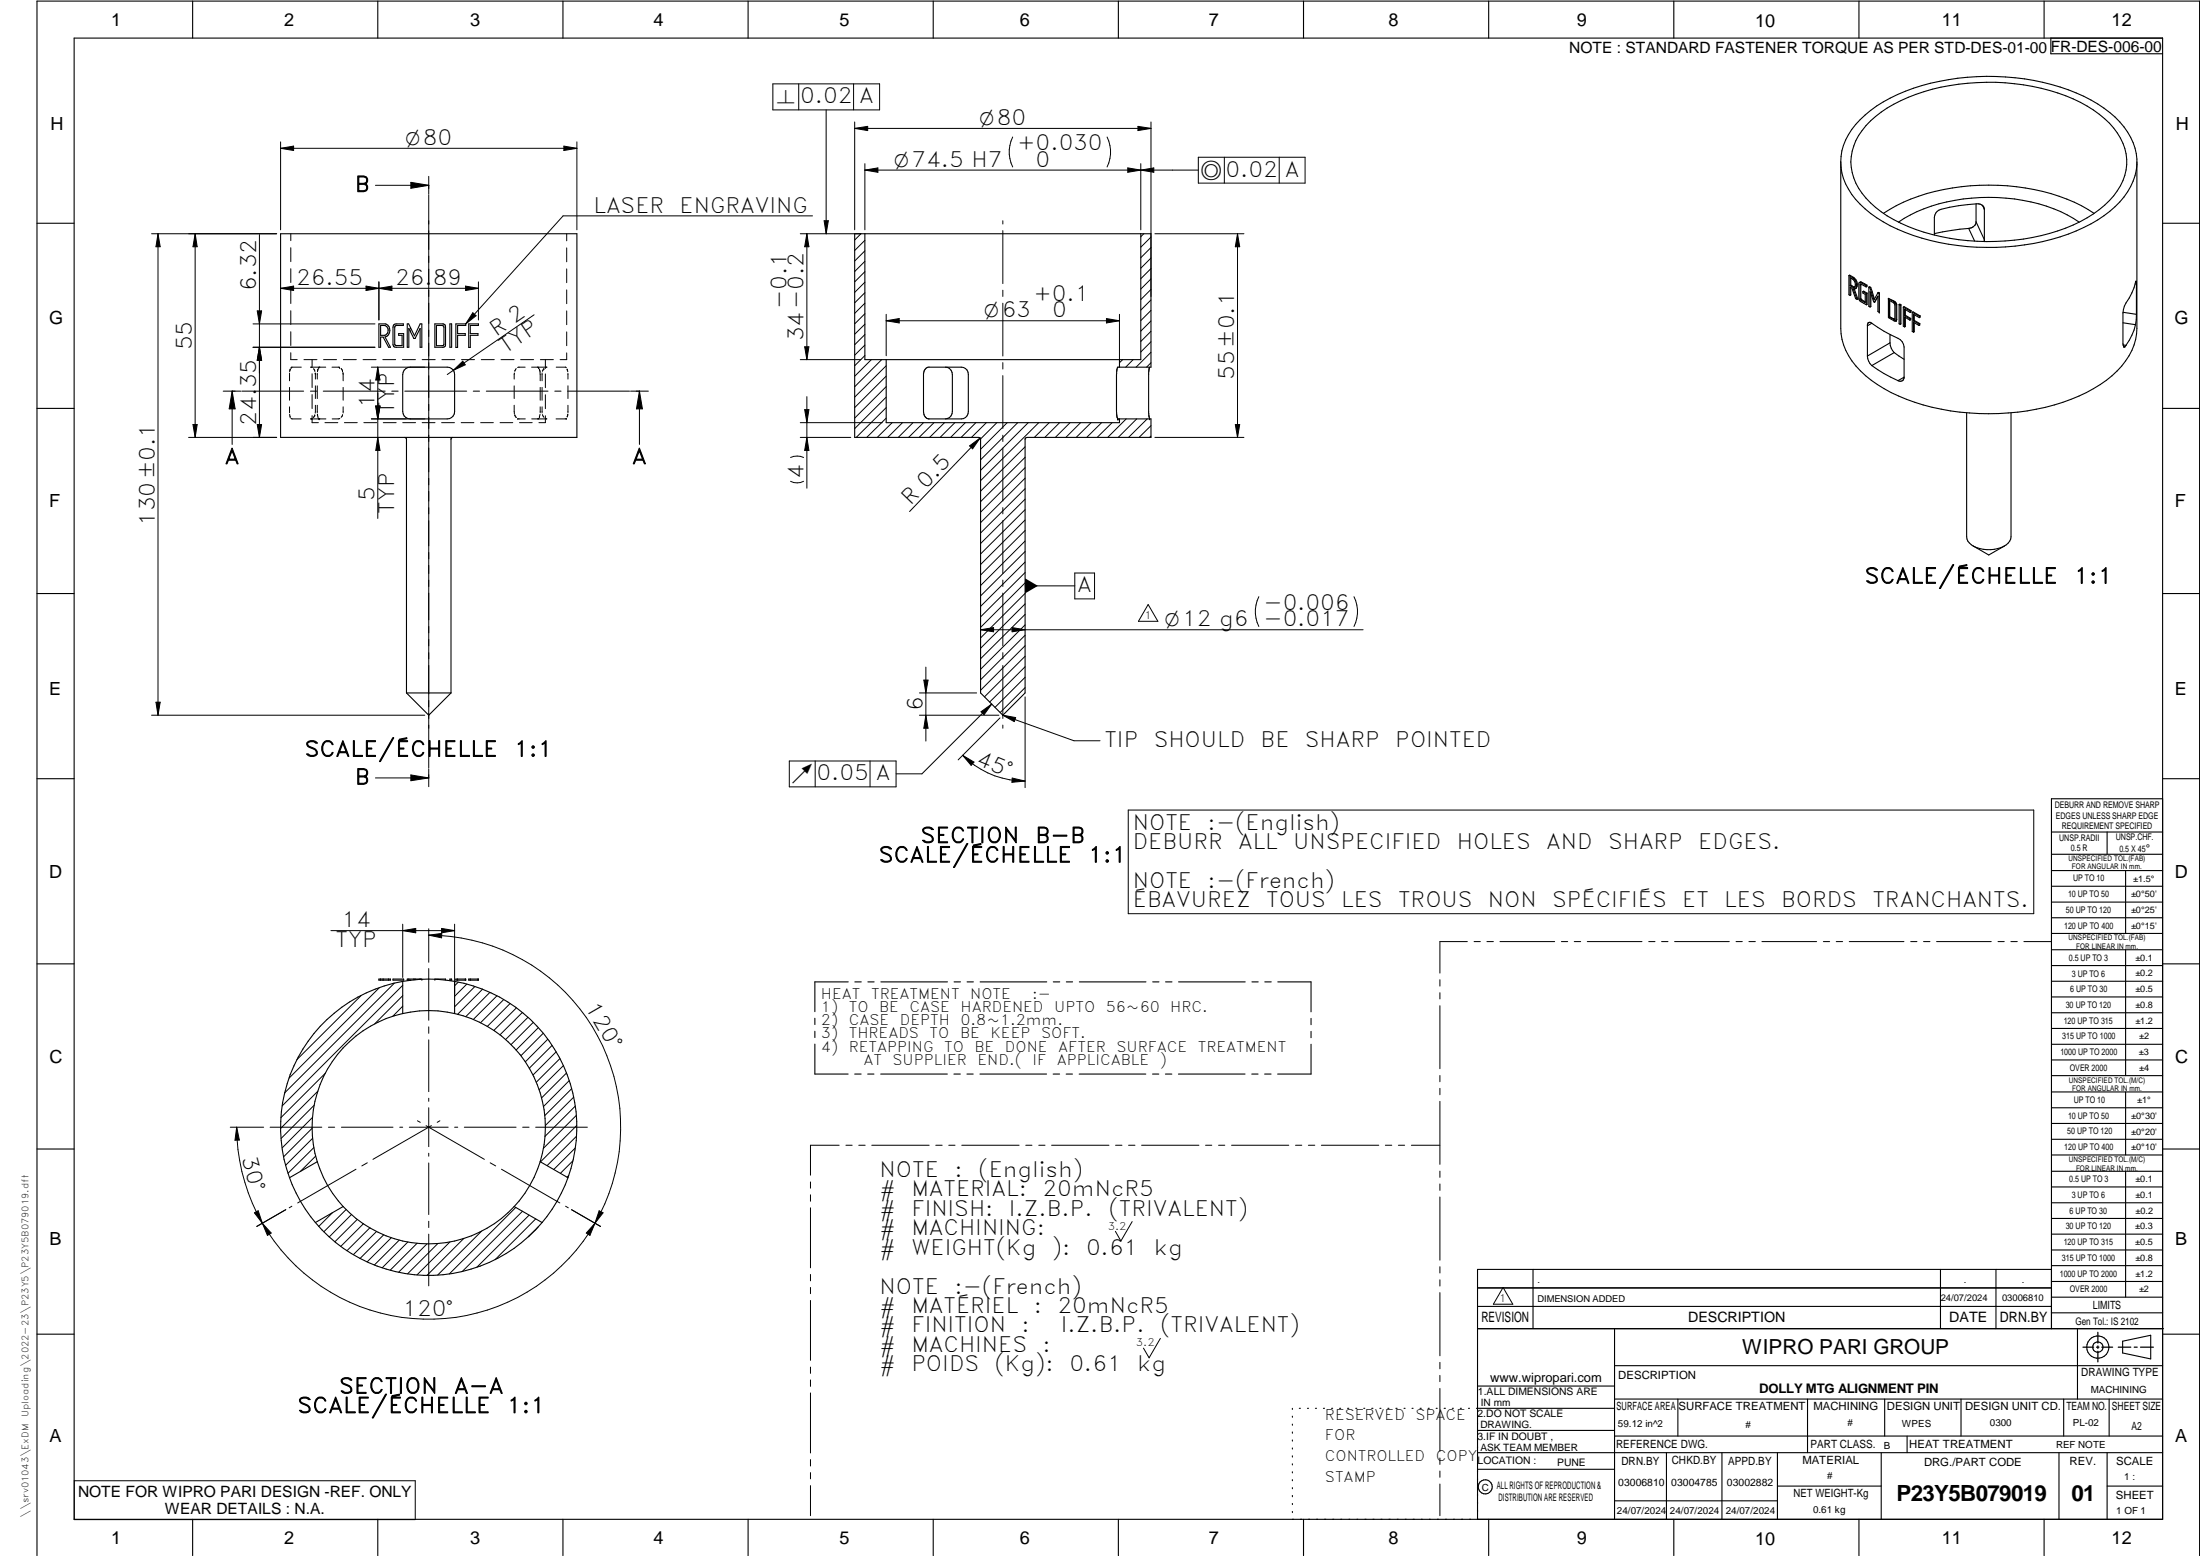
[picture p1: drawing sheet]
<svg xmlns="http://www.w3.org/2000/svg" width="594mm" height="420mm" viewBox="0 0 594 420" stroke-linecap="round" stroke-linejoin="round" font-family="sans-serif">
<g fill="none" stroke="#000" stroke-width=".3">
<path d="M20 10.3h564v400h-564zM52 .3v10M102 .3v10M152 .3v10M202 .3v10M252 .3v10M302 .3v10M352 .3v10M402 .3v10M452 .3v10M502 .3v10M552 .3v10"/>
<path d="M553.8 10.3v4.2h30.2M502.3 32.3a41 41 0 0 1 21.4-10.3 64.1 64.1 0 0 1 39 4 27.5 27.5 0 0 1 12.6 11.1 14.3 14.3 0 0 1 1.7 5.9v45.6a16.9 16.9 0 0 1-6.7 12.9 48.5 48.5 0 0 1-25.4 9.8 61.1 61.1 0 0 1-36.1-6.4 21.9 21.9 0 0 1-11.4-13.2l-.3-3.1v-44.9a16 16 0 0 1 5.2-11.4zM505.1 32.6a40.8 40.8 0 0 1 21.4-9.5 59.5 59.5 0 0 1 35.3 4.5 24.1 24.1 0 0 1 11.5 11.1 13.5 13.5 0 0 1-2.5 14.2 34.3 34.3 0 0 1-17.3 10.1 60.4 60.4 0 0 1-40.2-2.7 25.3 25.3 0 0 1-12.2-10.9 13.7 13.7 0 0 1 2.8-15.5zM497.1 43.7a16.6 16.6 0 0 0 6.6 12.7 47.5 47.5 0 0 0 25 9.9 62.3 62.3 0 0 0 35.9-5.8 24.6 24.6 0 0 0 11.4-11.6l.5-1.4 .5-3M508.6 57.6a50.7 50.7 0 0 1 28.4-7.6 53.1 53.1 0 0 1 26.8 6.6l1.7 1M533.6 59.9a2.06 2.06 0 0 1-2 1.8M533.6 55v4.9M533.6 59.9l2.2 4.8M535.4 55.6l.4 1M535.8 56.6a1.78 1.78 0 0 0-2-1.6 44.2 44.2 0 0 0-10.2 1.7 2.37 2.37 0 0 0-1.3 2v4.8M535.8 56.6v8.6M561.5 60a43.1 43.1 0 0 0-24.5-6.7 43.1 43.1 0 0 0-24.3 6.7"/>
<path d="M10 60.3h10M75.8 63.1h80v55h-80zM308.1 63.1v34h-74.6v-34M499.3 74.4l.2-.1a2.48 2.48 0 0 1 1.7 3.5l-.1 .1M499.3 74.4a2.54 2.54 0 0 1 1.8 3.5M499.3 74.4v5.2l.3 .2M499.6 75a1.73 1.73 0 0 1 1.2 2.6h-.3l-.9-.5zM499.6 79.8v-2.3l.5 .3 1 2.8 .4 .3M499.8 77.6v2l-.2 .2M499.8 77l-.2 .1M499.8 75.1v1.9M499.8 77l1 .5"/>
<path d="M500.7 78l1 2.7-.2 .2M501.1 77.9l-.7 .1 1.1 2.9M501.2 77.8l-.3 .2M502.1 76.3l.4-.2 1.6 .9M502.2 76.3l.5 .1 1.2 .7M502.2 76.3l-.3 .4 .1 4.1 .3 .5 1.7 1M502.5 76.7l1.4 .8M502.5 76.7l-.2 .3v3.6l.2 .5 1.2 .6v-2.2l-.7-.4v-.4M502.5 76.7h.1M502.5 76.8v3.8l.2 .3 1 .6M503 78.7l.3-.1 .9 .6M503 78.7l1 .6"/>
<path d="M503.9 77.1v.4M504 79.3v3M504.1 77l-.2 .1M504.1 77v.3l-.2 .2M504.2 79.2l-.2 .1M504.2 79.2v3l-.2 .1M504.6 77.6l.3-.2 .3 .2M504.6 77.6v5.1l.4 .2M504.6 77.6l.3 .1M504.9 77.7l1.1 3.3 1.1-2 .3 .2M505.2 77.6l1 3.2M505.2 77.6l-.3 .1"/>
<path d="M505.2 79.3v3.5l-.2 .1M507.1 80v4.1l.3 .2M507.1 80l-.9 1.6M507.2 79h.1M507.2 79l.3 .1M507.5 79.1h.1M507.5 79.1l-.1 5.2M531.6 61.7l-4.7 .5-4.6 .9M531.6 61.7l1.6 3.4M576.6 76.7l.3 .1M576.7 76v.2a19.5 19.5 0 0 1-3 6.5l-.4 1.8v8.2l.2 .8M576.8 75.9h.1"/>
<path d="M576.9 75.9v9M584 60.3h10M102.3 87.5h.8a1.81 1.81 0 0 1 2.1 1.3 1.81 1.81 0 0 1-1.2 2.2l1.4 2.8h-.5l-1.4-2.8h-.7v2.8h-.5zM102.8 87.9a1.45 1.45 0 0 1 2 1.3 1.45 1.45 0 0 1-2 1.4zM106.4 87.7l.7-.2h1.8v.4h-1.8l-.5 .3 .1 5 1.9 .1v-2.7h-1v-.5h1.4v3.7h-2a.7 .7 0 0 1-.9-.8v-4.7zM109.1 99.9l1-.7 .7-.1h10a1.97 1.97 0 0 1 2 2v10a1.97 1.97 0 0 1-2 2h-10a2.03 2.03 0 0 1-2.1-2v-10zM110 87.5h.4l1.5 3.2 1.5-3.2h.5v6.3h-.5v-5.1l-1.3 2.7h-.3l-1.4-2.7v5.1h-.4zM117.4 87.5h2.2l.6 .3 .1 5.4a.66 .66 0 0 1-.8 .6h-2.1zM117.8 87.9h1.5l.5 .3 .1 4.8-.2 .3h-1.9zM121.5 87.5h.5v6.3h-.5zM123.1 87.5h2.7v.4h-2.2v2.2h2v.5h-2v3.2h-.5zM126.6 87.5h2.6v.4h-2.2v2.2h2.1v.5h-2.1v3.2h-.4z"/>
<path d="M239.3 97.1v17h63v-1M250.1 99.4l.5-.3h9a1.91 1.91 0 0 1 1.9 2v10a1.94 1.94 0 0 1-1.9 2h-8.8l-.6-.2-.5-.5-.3-1.3v-10.2l.1-.7zM255.3 99.1a1.91 1.91 0 0 1 1.9 2v10a1.95 1.95 0 0 1-1.9 2M302.3 97.1v2M310.4 99.1l-.2 1.6v10.4l.2 2M310.5 99.1h.1M504.3 96.1a3.8 3.8 0 0 0 1.2 2.6M504.3 88v8.1M505.5 98.7a36.8 36.8 0 0 0 7 4.1M505.5 87.3a44.5 44.5 0 0 0 7.7 4.4l.5 .6 .5 1.4v8.2M505.5 87.3l-1.2 .7M505.5 87.3a.69 .69 0 0 0-.9-.2 .69 .69 0 0 0-.3 .9"/>
<path d="M506.2 81.6l-.2-.1-1-2.8v4.2M507.5 84.3h.1M509.9 80.6h.1M509.9 80.6l1.6 .8M510.2 81.2l1.1 .5 .3 .5v4.1l-1.4-.7zM510.3 85.6l1.2 .5M510.3 85.6h.1M510.3 81.1v4.5M510.4 92.6l-6.1 3.5M510.4 92.6a4 4 0 0 0 1.1 2.6M510.4 90.3v2.3M511.5 81.4h.1"/>
<path d="M511.5 95.2l2.7 1.8M511.5 95.2l-6 3.5M511.5 86.1h.1M511.6 81.6l.1-.1 .4 .6M511.6 86.2h.1M511.6 81.6l.4 .6v4.2M511.6 81.4h.1M511.6 81.6l-1.7-1v5.2l1.7 .9 .4-.3M511.7 81.4h.1M512.1 86.6l-.2 .1M512.1 86.6h.1M512.1 86.5h.1"/>
<path d="M512.1 82.1h.1M512.1 82.1l.1 4.2M512.2 86.3l-.1 .2M512.2 86.3l-.2 .1M512.8 82.3l.2-.2 .3 .2M512.8 82.3v5.1l.3 .2M512.8 82.3l.3 .2M513.1 82.5v5.1M513.3 82.3l-.2 .2M513.3 82.3v5.2l-.2 .1M514 82.9l.2-.1 1.8 1.1M514 82.9v5.2l.3 .2"/>
<path d="M514 82.9l1.8 1.1M514.3 85.3l1.4 .8M514.5 85.1l-.2 .2M514.5 85.7v2.5l-.2 .1M514.5 83.6v1.5M514.5 85.1l1.5 .9M515.7 86.4l-1.4-.8v2.7M515.7 86.1v.3M515.8 84.4l-1.5-.9v1.8M515.8 84v.4M516 86l-.3 .1M516 86v.3l-.3 .1"/>
<path d="M516 83.9l-.2 .1M516 83.9v.3l-.2 .2M516.4 84.3l.2-.1 1.9 1.1M516.4 84.3l1.9 1.1M516.4 84.3v5.2l.3 .2M516.7 86.7l1.5 .8M516.9 86.5l-.2 .2M516.9 87.2v2.4l-.2 .1M516.9 85v1.5M516.9 86.5l1.5 .9M518.2 87.9l-1.5-.9v2.7M518.2 87.5v.4"/>
<path d="M518.3 85.4v.4M518.3 85.8l-1.6-.9v1.8M518.4 87.4l-.2 .1M518.4 87.4v.4l-.2 .1M518.5 85.3l-.2 .1M518.5 85.3v.3l-.2 .2M573.3 87.2l3.4 .5M573.3 93.1l.8 .2M573.3 84.3l3.6 .6M573.6 93.6h.1M573.8 93.6h.1M574.1 93.3l-.3 .3"/>
<path d="M576.7 87.7a15.6 15.6 0 0 1-2.6 5.6M576.9 84.9l-.2 2.8M10 110.3h10M109.3 118.1l.4 .3 .1 .2v68.5M122.3 118.1l-.5 .3v.2v68.5M301.8 113l-.3-1.9v-10l.2-1.8 9.1-.2v-36h-80v55h33.5l.4 .3 .1 68.7 6 6 6-6 .1-68.7 .4-.3h33.5v-5h-8.9M301.8 113h.1M301.8 113.1h.1M301.9 113.1h.1M310.4 113.1h.1M514.2 101.9l-1.7 .9M514.2 101.9l-.1 .3a1.02 1.02 0 0 1-1.6 .6"/>
<path d="M543 111.5v33.4a3.9 3.9 0 0 1-3.6 3.2 8.4 8.4 0 0 1-7.6-1.5l-.4-.5-.3-1.2v-33.4M584 110.3h10M541.3 147.4l-4.3 2.5-4.2-2.5M10 160.3h10M584 160.3h10M109.8 187.1h12M121.8 187.1l-6 6-6-6M10 210.3h10M584 215.7h-30v143.1M584 210.3h10M554 224.7h30M554 230.7h30"/>
<path d="M554 235.1h30M554 239.3h30M569 224.7v6M574 235.1v17M554 243.6h30M554 247.8h30M554 252.1h30M554 256.5h30M574 256.5v33.9M10 260.3h10M102.3 264.4h3.1v.3h-3.1zM102.8 264.4v.3"/>
<path d="M103.5 264.4v.3M104.9 264.4v.3M106.1 264.4h2.9v.3h-2.9zM108.7 273.7a31.4 31.4 0 0 0-23 40M108.7 265a40 40 0 0 0-30.5 53M108.7 265v8.7M110.4 264.4v.3M111.8 264.4v.2M112.1 264.4v.1M113.4 264.4v.1M113.9 264.4h.1M113.9 264.4h-3.9v.3h.9"/>
<path d="M117.4 264.4h.1M117.4 264.4h2.9v.2M121.5 264.4h.5v.3h-.5zM122.8 265v8.7M122.8 265a40 40 0 0 1 30.6 53M122.8 265a39 39 0 0 0-14.1 0M122.8 273.7a30.9 30.9 0 0 0-14.1 0M122.8 273.7a31.5 31.5 0 0 1 23.1 40M123.1 264.4h2.7v.3h-2.7zM123.6 264.4v.3M125.6 264.4v.3M126.6 264.4h2.6v.3h-2.6z"/>
<path d="M127 264.4v.3M129.1 264.4v.3M220 275v1.6M220 278.5v1.7M229.1 265.1h-9.1v8.1M230.8 265.1h1.8M234.4 265.1h1.6M237.9 265.1h18M257.6 265.1h1.8M261.1 265.1h1.7M264.7 265.1h18M284.4 265.1h1.8"/>
<path d="M287.9 265.1h1.7M291.5 265.1h17.9M311.3 265.1h1.7M314.7 265.1h1.8M318.3 265.1h17.9M338.1 265.1h1.7M341.5 265.1h1.8M345.1 265.1h8.9v8.1M354 275v1.7M354 278.5v1.7M554 260.7h30M554 265h30"/>
<path d="M554 269.2h30M554 273.5h30M554 277.7h30M584 260.3h10M220 281.9v8.1h9M230.8 290h1.7M234.3 290h1.7M237.8 290h18M257.6 290h1.7M261.1 290h1.7M264.6 290h18M284.4 290h1.7"/>
<path d="M287.9 290h1.7M291.4 290h18M311.2 290h1.7M314.7 290h1.7M318.2 290h18M338 290h1.7M341.5 290h1.7M354 282v8h-9M554 282h30M554 286.2h30M554 290.4h30M554 294.9h30"/>
<path d="M554 299.1h30M574 294.9v17M10 310.3h10M78.2 318a39.2 39.2 0 0 0 7 12.1M85.7 313.7l-7.5 4.3M85.7 313.7a31.1 31.1 0 0 0 7 12.1M145.9 313.7a31.9 31.9 0 0 1-7.1 12.1M145.9 313.7l7.5 4.3M153.4 318a39.2 39.2 0 0 1-7 12.1M554 303.4h30M554 307.6h30M554 311.9h30"/>
<path d="M554 316.3h30M574 316.3v34M584 310.3h10M92.7 325.8l-7.5 4.3M138.8 325.8l7.6 4.3M138.8 325.8a31.5 31.5 0 0 1-46.1 0M146.4 330.1a39.9 39.9 0 0 1-61.2 0M554 320.5h30M554 324.8h30M554 329h30M554 333.2h30M554 337.5h30"/>
<path d="M399 358.8h185.2M399 352.8h155M399 347.8h155M414 342.8v16M436 358.8v51.5M524 342.8v16M539 342.8v16M554 341.8h30M554 346h30M554 350.3h30M554 354.5h30M554 342.8h-155v67.5"/>
<path d="M561 358.8v19M10 360.3h10M399 374.3h37M436 377.8h148M453.1 377.8v10M488.1 377.8v14.5M508.9 377.8v10M529.5 377.8v10M557.3 377.8v10M569.5 377.8v10M573.2 362.2l7.6-1.6v6.3l-7.6-1.6zM584 368.8h-148"/>
<path d="M584 360.3h10M349 380.3v.3M349 382.4v.3M349 384.6v.3M349 386.7v.3M349 388.8v.3M349 391v.3M349 393.1v.3M349 395.3v.3M349 397.4v.3M349 399.5v.3M350.9 380.3h.2"/>
<path d="M353.1 380.3h.2M355.2 380.3h.3M357.4 380.3h.3M359.6 380.3h.3M361.7 380.3h.3M363.9 380.3h.3M366.1 380.3h.3M368.3 380.3h.2M370.4 380.3h.3M372.6 380.3h.3M374.8 380.3h.3M376.9 380.3h.4"/>
<path d="M379.1 380.3h.3M381.3 380.3h.3M383.4 380.3h.4M385.6 380.3h.3M387.8 380.3h.3M390 380.3h.3M392.2 380.3h.3M394.3 380.3h.3M396.5 380.3h.3M398.7 380.3h37.3M399 396.7h37M399 392.3h185"/>
<path d="M399 386.2h37M436 387.8h148M450 392.3v18M465 392.3v18M480 392.3v18M508 392.3v18M515 387.8v4.5M556 392.3v18M569 392.3v18M52 410.3v9.7M102 410.3v9.7M152 410.3v9.7"/>
<path d="M202 410.3v9.7M252 410.3v9.7M302 410.3v9.7M349 401.7v.3M349 403.8v.4M349 406v.3M349 408.1v.3M352 410.3v9.7M402 410.3v9.7M436 405.3h44M452 410.3v9.7M480 401.3h28"/>
<path d="M502 410.3v9.7M552 410.3v9.7M569 401.3h15M10 420v-419.7h584v419.7"/>
<circle cx="566.5" cy="363.7" r="1.39"/>
<circle cx="566.5" cy="363.8" r="3"/>
<circle cx="401.1" cy="401.5" r="1.9"/>
</g>
<g fill="none" stroke="#000" stroke-width=".27">
<path d="M75.8 38.3v23.8M152.3 39.5l3.5 .5-3.5 .6zM155.8 38.3v23.8M208.7 22.6h28.8v7.1h-28.8zM215.7 22.6v7.1M223.1 29.7v33.4M230.5 22.6v7.1M230.8 32.9v29.2M230.8 34.7l3.5-.6v1.2zM230.8 34.7h80M273.5 37a9.1 9.1 0 0 0 0 8.1M299 37a9.1 9.1 0 0 1 0 8.1"/>
<path d="M307.3 34.1l3.5 .6-3.5 .6zM310.8 32.9v47.2M75.8 40l3.5-.5v1.1zM75.8 40h80M101.4 50h14.4M110.9 49.2l4.9 .8-4.9 .8zM115.8 47.6v4.9M115.8 52.7v154.7M219.4 58.3h-67.3l-26.3 29.2M222.5 59.6h1.2l-.6 3.5zM233.5 44.2v17.9M233.5 45.9l3.6-.6v1.2z"/>
<path d="M233.5 45.9h90.1M270.8 59.6v.9M304.5 45.3v1.2l7.1-1.2v1.2zM308.1 44.2v17.9M323.6 42.5h28.8v6.9h-28.8zM330.6 42.5v6.9M345.4 42.5v6.9M40.9 63.1h33.8M42.7 63.1l.6 3.5h-1.2zM42.7 63.1v130M52.7 63.1v55M52.7 63.1l.5 3.5h-1.1z"/>
<path d="M70.1 63.3v54.8M75.8 77.9l3.5-.6v1.1zM75.8 77.9h53.4M78.5 63.1v1.9M78.5 66.9v3.8M78.5 72.6v3.7M78.5 78.2v3.8M98.8 77.3v1.1l7-1.1v1.1zM102.3 76.1v10.3M125.7 77.3l3.5 .6-3.5 .5zM129.2 76.1v10.3M153 63.1v1.9"/>
<path d="M153 66.9v3.8M153 72.6v3.7M153 78.3v3.7M216.1 63.1h16.4l-1.7 1.7M217.9 63.1v34M217.9 63.1l.5 3.5h-1.1zM233.5 64.9l-2.7 2.7M233.5 67.7l-2.7 2.8M233.5 70.6l-2.7 2.7M233.5 73.4l-2.7 2.7M233.5 76.2l-2.7 2.8M233.5 79l-2.7 2.8"/>
<path d="M270.8 62.3v14.3M270.8 78.4v1.7M308.9 63.1l-.8 .8M310.8 78.1l-2.7 2.8M310.8 64l-2.7 2.8M310.8 66.8l-2.7 2.8M310.8 72.5l-2.7 2.8M310.8 75.3l-2.7 2.8M310.8 69.7l-2.7 2.7M311.9 63.1h24M334.2 63.1l.6 3.5h-1.2zM334.2 63.1v55"/>
<path d="M68.3 93.8h33M68.3 87.5h33M69.5 83.9h1.1l-.5 3.6zM70.1 93.8l.5 3.5h-1.1zM78.4 99.7l-.2 .7M78.4 99.7h.1M78.5 95.2v1.9h1.8M78.5 83.9v3.7M78.5 89.6v3.7M78.6 99.3h.1M81.4 99.1l-2.8 .2M82.1 97.1h3.5"/>
<path d="M83.9 99.1h4.1M84.2 99.1l.1 .1M84.3 97.1v1.9M84.7 99.6l.3 .7M85.8 99.7h.1M85.8 99.7l-.1 .7M86.1 99.3h.1M86.2 99.1l-.1 .2M87.4 97.1h3.5M89.7 99.1l2 .1M91.7 99.2h.1M92.1 99.5l.4 .7"/>
<path d="M92.7 97.1h3.5M98 97.1h3.6M100.3 99.1h14.4M102 99.1v40.9M102 99.1l.6 3.5h-1.1zM103.4 97.1h3.4M108.7 97.1h3.5M110.9 88.5v.4M110.9 89.3v.3M114 97.1h3.5M119.3 97.1h3.5M122.4 100l2.6-2.5 .6 1z"/>
<path d="M124.6 97.1h3.5M127.7 84.5l.9 .8-2.8 2.2zM130 97.1h3.5M135.3 97.1h3.5M139.4 99.5l-.4 .7M140.6 97.1h3.5M141.8 99.1l-2 .1M143.5 99.1h4.2M144.2 85l-23.4 16.1M145.2 99.1h.1M145.3 99.1l.1 .1M145.4 99.2h.1"/>
<path d="M145.5 99.3h.1M145.7 99.7h.1M145.7 99.7l.1 .7M145.9 97.1h3.5M146.8 99.6l-.3 .6M146.9 99.5h.1M147.3 97.1v1.9M147.3 99.2h.1M147.7 99.1l-.4 .1M150.2 99.1h2.6l.1 .2M153 95.3v1.8h-1.7M153 83.9v3.8"/>
<path d="M153 89.6v3.7M153.2 99.7l.1 .7M153.2 99.7h.1M216.1 97.1h16.4M217.3 93.6h1.1l-.5 3.5zM233.5 81.9l-2.7 2.7M233.5 84.7l-2.7 2.8M233.5 87.5l-2.7 2.8M233.5 90.3l-2.7 2.8M233.5 93.2l-2.7 2.7M233.5 96l-2.7 2.8M235.3 97.1l-4.5 4.5"/>
<path d="M238.1 97.1l-7.3 7.3M239.3 98.8l-8.5 8.4M239.3 84.9v11.2M239.3 86.6l3.5-.6v1.2zM239.3 86.6h63M270.8 81.9v14.2M270.8 97.9v1.8M298.8 86l3.5 .6-3.5 .6zM302.3 84.9v12.2M303.1 97.1l-.8 .9M306 97.1l-2 2M310.8 81l-2.7 2.7"/>
<path d="M310.8 89.5l-2.7 2.7M310.8 83.8l-2.7 2.8M310.8 86.7l-2.7 2.7M310.8 92.3l-2.7 2.7M310.8 98l-1.2 1.1M310.8 95.1l-4 4M50.9 118.1h23.8M52.1 114.6h1.1l-.5 3.5zM60.3 105.6h4.8M62.7 105.6v14.4M62.7 105.6l.8 4.8h-1.6zM65.3 105.6h16.7"/>
<path d="M69.5 114.6h1.1l-.5 3.5zM78.2 109.9v1.6M78.2 104.6v3.5M78.2 100.8v2M78.2 111.9l.2 .6M78.4 112.5h.1M78.6 112.9l.3 .2h2.4M83.8 105.6h1.7M83.9 113.1h4.1M84.2 113l-.2 .1M84.2 113h.1M84.3 112.2v1.9h1.7"/>
<path d="M84.3 100.9v3.7M84.3 106.6v3.7M85 112.1h.1M85 112.1l-.4 .6M85.1 100.8l.1 1.6M85.1 100.8h.1M85.2 104.2v3.4M85.2 109.4l-.1 2.1M85.7 104.2v3.4M85.7 109.4v2.1M85.7 100.8v1.6M85.7 111.9l.1 .7"/>
<path d="M85.7 111.9h.1M85.9 112.6h.1M86.1 113h.1M86.2 113.1h.1M87.3 105.6h16.7M87.8 114.1h3.4M91.8 113l-2.1 .1M92.5 100.2h.1M92.5 112l-.4 .7M92.6 100.7h.1M92.7 109.9v1.6M92.7 104.6v3.5"/>
<path d="M92.7 100.7v2.1M93 114.1h3.5M98.2 114.1h3.5M100.3 113.1h14.4M101.5 109.6h1.1l-.6 3.5zM102 118.1l.6 3.5h-1.1zM103.5 114.1h3.5M105.8 105.6h1.7M108.7 114.1h3.5M109.3 105.6h16.7M114 114.1h3.5M119.2 114.1h3.5"/>
<path d="M124.5 114.1h3.5M127.8 105.6h1.7M129.8 114.1h3.4M131.3 105.6h16.7M135 114.1h3.5M138.8 104.2v3.4M138.8 109.4l.1 2.1M138.9 111.5h.1M138.9 100.7l-.1 1.7M139 112.1h.1M139 112.1l.4 .6M139.8 113h.1"/>
<path d="M139.8 113l2.1 .1M140.3 114.1h3.4M145.5 113l-.3 .1M145.5 112.9h.1M145.7 112.5h.1M145.8 100.4h.1M145.8 100.8l.1 2M145.8 111.9l-.1 .6M145.9 109.9v1.6M145.9 104.6v3.5M146.4 109.9v1.6M146.4 104.6v3.5"/>
<path d="M146.4 100.7v2.1M146.5 112l.4 .7M147.2 113l.5 .1h-4.1M147.3 112.3v1.8h-1.8M147.3 101v3.7M147.3 106.6v3.8M149.8 105.6h1.7M150.1 113.1h2.6M152.9 113l-.1 .1M152.9 113h.1M153.3 105.6h16.7M153.3 111.9h.1"/>
<path d="M153.3 111.9l-.1 .7M153.4 104.2v3.4M153.4 109.4v2.1M153.4 100.8v1.6M170.3 105.6h4.8M172.7 105.6l.8 4.8h-1.6zM172.7 105.6v14.4M216.1 114.1h22.1M216.1 118.1h13.6M217.3 110.6h1.1l-.5 3.5zM217.9 118.1l.5 3.5h-1.1zM217.9 107.1v24.7"/>
<path d="M239.3 101.6l-8.5 8.5M239.3 104.4l-8.5 8.5M239.3 107.2l-8.5 8.5M239.3 110.1l-8.1 8M239.3 112.9l-5.2 5.2M240.9 114.1l-4 4M243.7 114.1l-4 4M246.5 114.1l-3.9 4M249.4 114.1l-4 4M252.2 114.1l-4 4M255.1 114.1l-4.1 4M257.8 114.1l-3.9 4"/>
<path d="M260.7 114.1l-4 4M263.5 114.1l-4 4M264.7 118.3l-19.1 19.8M266.4 114.1l-4.1 4M269.2 114.1l-4.4 4.4M270.8 101.4v14.3M270.8 117.5v1.7M272 114.1l-7.2 7.2M274.8 114.1l-10 10.1M277.7 114.1l-12.9 12.9M280.5 114.1l-15.7 15.7M283.3 114.1l-4 4"/>
<path d="M286.1 114.1l-4 4M289 114.1l-4 4M291.8 114.1l-4 4M294.6 114.1l-4 4M297.5 114.1l-4.1 4M300.3 114.1l-4 4M304.1 113.1l-5 5M307 113.1l-5 5M309.8 113.1l-5 5M310.8 117.8l-.4 .3M310.8 114.9l-3.2 3.2M311.9 118.1h24"/>
<path d="M333.6 114.6h1.2l-.6 3.5zM213.5 123.5a4.2 4.2 0 0 1 3.5 0M213.5 130a3.9 3.9 0 0 0 3.5 0M261.8 120.4l2.9-2.1-2.1 2.9zM270.8 121v14.3M270.8 137.1v1.7M276.8 126.3l-12 12M276.8 129.1l-12 12M276.8 134.8l-12 12M276.8 137.6l-12 12M276.8 120.6l-12 12M276.8 123.5l-12 12"/>
<path d="M276.8 132l-12 11.9M270.8 140.6v14.3M270.8 156.6v1.8M276.8 143.3l-12 12M276.8 157.4l-12 12M276.8 140.4l-12 12M276.8 148.9l-12 12M276.8 151.8l-12 11.9M276.8 146.1l-12 12M276.8 154.6l-12 12M276.8 158.2h13.4M290.2 154.7h5.4v7h-5.4z"/>
<path d="M264.8 170.1l3.5-.6v1.1zM264.8 170.1h103.3M270.8 160.1v14.3M270.8 176.2v1.7M270.8 179.7v14.3M273.3 169.5l3.5 .6-3.5 .5zM276.8 177.2l-11 11M276.8 165.9l-12 12M276.8 171.5l-12 12.1M276.8 174.4l-12 12M276.8 163.1l-12 11.9M276.8 160.2l-12 12.1"/>
<path d="M276.8 168.7l-12 12M310 163.2l2.7 4.6h-5.3zM339.9 161.1a9 9 0 0 0 0 8.1M365.6 161.1a9 9 0 0 1 0 8.1M40.9 193.1h73.8M42.1 189.6h1.2l-.6 3.5zM248.3 193.1h21.4M248.3 187.1h15.4M249.5 183.6h1.1l-.6 3.5zM250 180.1v20M250 193.1l.6 3.5h-1.1zM264.9 192.2l2.9-2.1-2.1 2.9z"/>
<path d="M267.8 190.1l-18.8 18.9h-7M270 193.8l-11.3 11.4M270.8 195.8v.8M270.8 193.1l19.2 6.9h7M270.8 193.1l3.5 .7-.4 1.1zM276.8 180l-9.6 9.6M276.8 182.9l-8.1 8.1M276.8 185.7l-6.7 6.7M276.8 188.2v24.5M101.4 210.1h14.4M110.9 209.3l4.9 .8-4.9 .7zM115.8 207.6v4.8"/>
<path d="M213.1 205.5h28.9v7h-28.9zM220.1 205.5v7M234.9 205.5v7M260 204l3 1.8-.8 .9zM260 204a23.6 23.6 0 0 0 16.8 6.9M273.3 210.1l3.5 .8-3.5 .3zM304.7 218.7h244.5v28h-244.5zM89.4 251.3h33.4M108.7 249.6v14.3M108.7 251.3l3.6-.6v1.2zM115.8 252.5l3.5-.4-.1 1.1zM115.8 252.5a51.8 51.8 0 0 1 44.8 77.8"/>
<path d="M115.8 250.8v9M119.2 250.7l3.6 .6-3.6 .6zM122.8 249.6v18.7M396.2 254.3h-7.4v8.5M398.1 254.3h1.6M401.5 254.3h1.8M405 254.3h14.8M421.6 254.3h1.7M425.1 254.3h1.7M428.6 254.3h14.8M445.2 254.3h1.7M448.7 254.3h1.7"/>
<path d="M452.2 254.3h14.8M468.8 254.3h1.7M472.3 254.3h1.7M475.8 254.3h14.8M492.4 254.3h1.7M495.8 254.3h1.8M499.4 254.3h14.7M516 254.3h1.6M519.4 254.3h1.8M522.9 254.3h14.8M539.5 254.3h1.7M543 254.3h1.7"/>
<path d="M546.5 254.3h7.4M97.5 268.8l-17.3 17.3M102.5 266.7l-24.4 24.4M106.5 265.5l-29.6 29.6M108.7 271.7l-2.7 2.7M108.7 266.1l-32.5 32.5M108.7 268.9l-7.5 7.6M115.8 261.5v14M115.8 277.3v1.7M123.7 265.2l-.9 1M126.1 265.7l-3.3 3.3M128.2 266.4l-5.4 5.5"/>
<path d="M130.3 267.1l-6.7 6.8M132.3 268l-6.5 6.5M134.2 268.9l-6.4 6.4M136 269.9l-6.3 6.3M137.7 271l-6.1 6.2M139.4 272.2l-6.1 6.1M141 273.4l-6 6M142.6 274.7l-6.1 6M144 276.1l-6 6M145.4 277.5l-6 6M146.7 279l-6 6.1M388.8 264.5v1.8"/>
<path d="M388.8 268.1v1.6M388.8 271.6v17M84.8 298.5l-8.9 8.9M85.8 294.6l-10 10.1M87.9 289.8l-12 12M115.8 280.8v14M115.8 296.5v.9M115.8 299.1v10.5M147.9 280.6l-6 6.1M149.1 282.3l-6.2 6.2M150.2 284l-6.3 6.3M151.2 285.8l-6.4 6.4"/>
<path d="M152.1 287.7l-6.5 6.6M153 289.7l-6.7 6.8M153.7 291.8l-6.9 7M154.4 294l-7.3 7.2M154.9 296.2l-7.6 7.7M155.4 298.7l-8.3 8.2M388.8 290.4v1.7M388.8 293.9v1.7M388.8 297.4v17M62.2 304.4h9M63.9 304.4l.7 3.4-1.1 .1zM63.9 304.4a51.9 51.9 0 0 0 7 25.9"/>
<path d="M72.9 304.4h14M84.3 304.7l-7.7 7.7M84.4 301.8l-8.2 8.2M84.4 307.4l-7.3 7.3M84.7 309.9l-6.9 6.9M85.3 312.2l-4.2 4.1M88.7 304.4h1.7M92.2 304.4h13.9M96.1 315.7l-15.7 9.1M99.2 314l-1.5 .8M107.9 304.4h.8M110.5 304.4h10.5"/>
<path d="M112.7 302.6l.8 .5M115.1 304l15.7 9.1M115.8 311.4v.8M115.8 314v14M116.5 304l-15.8 9.1M118.8 302.6l-.7 .5M122.8 304.4h.8M125.4 304.4h14M132.4 314l1.5 .8M135.4 315.7l15.8 9.1M141.1 304.4h1.8M144.6 304.4h14"/>
<path d="M153.6 317.4l-.5 .5M154.7 313.4l-3.4 3.4M155.4 310l-5.9 5.8M155.6 301.2l-8.9 8.9M155.7 306.8l-8 7.9M155.7 303.9l-9.7 9.8M218.9 319.2v1.6M226.6 309.2h-7.7v8.1M228.4 309.2h1.7M231.9 309.2h1.7M235.4 309.2h15.5M252.7 309.2h1.7"/>
<path d="M256.2 309.2h1.7M259.7 309.2h15.5M277 309.2h1.7M280.5 309.2h1.7M284 309.2h15.5M301.2 309.2h1.8M304.8 309.2h1.7M308.3 309.2h15.5M325.5 309.2h1.7M329.1 309.2h1.6M332.6 309.2h15.4M349.8 309.2h1.7"/>
<path d="M353.3 309.2h1.7M356.8 309.2h15.5M374.1 309.2h1.7M377.6 309.2h1.7M381.1 309.2h7.7M388.8 316.2v1.7M388.8 319.7v1.7M68.7 327.5l1-.6 1.2 3.4zM70.9 330.3a51.9 51.9 0 0 0 89.7 0M70.9 330.3l2.3 2.7-1 .6zM77.2 326.6l-7.9 4.6M78.8 325.7l-.7 .4"/>
<path d="M89.7 327.5l-3.6 3.7M93.5 326.6l-6 6M94.9 328l-6 6M96.5 329.3l-6.1 6M98.1 330.5l-6.1 6.1M99.9 331.6l-6.2 6.1M101.7 332.5l-6.3 6.3M103.6 333.4l-6.4 6.4M105.7 334.2l-6.6 6.5M107.8 334.9l-6.7 6.7M110.1 335.4l-6.9 6.9M112.6 335.7l-7.2 7.3"/>
<path d="M115.3 335.9l-7.7 7.6M115.8 329.8v1.7M115.8 333.2v14M118.2 335.8l-8.1 8.2M121.5 335.4l-8.9 8.9M125.3 334.4l-10 10M130 332.4l-11.8 11.9M139.3 326.1l-18 17.9M141.1 327.1l-16.3 16.2M142.9 328.1l-14.1 14.1M144.6 329.1l-10.9 11M145.4 331.3l-2.7 2.7"/>
<path d="M152.7 325.7l.8 .4M154.3 326.6l7.9 4.6M160.6 330.3l-1.3 3.3-1-.6zM161.8 326.9l1 .6-2.2 2.8zM218.9 322.6v1.8M218.9 326.1v16.2M305.7 329.9l-3 5.2-1.5-2.6M388.8 323.2v17.1M218.9 344.1v1.8M218.9 347.6v1.7M218.9 351.2v16.1M388.8 342.1v1.6"/>
<path d="M388.8 345.6v1.7M388.8 349v17.1M405.9 347.6l2.6 4.6h-5.2zM218.9 369.1v1.7M218.9 372.6v1.8M218.9 376.1v16.2M313.3 361.4l-3 5.2-1.5-2.6M388.8 367.9v1.7M388.8 371.4v1.7M388.8 374.9v17M20.1 399.8h92v10.5h-92zM218.9 394.1v1.8"/>
<path d="M218.9 397.6v1.7M388.8 393.7v1.7M388.8 397.2v1.7M218.9 401.2v8.1M388.8 400.7v8.6"/>
</g>
<path d="M566.5 359.7v3M562.5 363.8h2.9M566.1 363.8h.7M566.5 363.4v.7M566.5 364.9v2.8M567.6 363.8h2.9M572 363.8h3.4M576.3 363.8h.8M578 363.8h3.5" fill="none" stroke="#000" stroke-width=".34"/>
<g fill="#000">
<path d="M75.8 40l3.5-.5v1.1zM152.3 39.5l3.5 .5-3.5 .6zM230.8 34.7l3.5-.6v1.2zM307.3 34.1l3.5 .6-3.5 .6zM110.9 49.2l4.9 .8-4.9 .8zM222.5 59.6h1.2l-.6 3.5zM233.5 45.9l3.6-.6v1.2zM304.5 45.3l3.6 .6-3.6 .6zM308.1 45.9l3.5-.6v1.2zM42.7 63.1l.6 3.5h-1.2zM52.7 63.1l.5 3.5h-1.1zM75.8 77.9l3.5-.6v1.1z"/>
<path d="M98.8 77.3l3.5 .6-3.5 .5zM102.3 77.9l3.5-.6v1.1zM125.7 77.3l3.5 .6-3.5 .5zM217.9 63.1l.5 3.5h-1.1zM334.2 63.1l.6 3.5h-1.2zM70.1 93.8l.5 3.5h-1.1zM69.5 83.9h1.1l-.5 3.6zM122.4 100l2.6-2.5 .6 1zM127.7 84.5l.9 .8-2.8 2.2zM217.3 93.6h1.1l-.5 3.5zM239.3 86.6l3.5-.6v1.2zM298.8 86l3.5 .6-3.5 .6z"/>
<path d="M52.1 114.6h1.1l-.5 3.5zM62.7 105.6l.8 4.8h-1.6zM69.5 114.6h1.1l-.5 3.5zM101.5 109.6h1.1l-.6 3.5zM102 99.1l.6 3.5h-1.1zM172.7 105.6l.8 4.8h-1.6zM217.3 110.6h1.1l-.5 3.5zM333.6 114.6h1.2l-.6 3.5zM102 118.1l.6 3.5h-1.1zM217.9 118.1l.5 3.5h-1.1zM261.8 120.4l2.9-2.1-2.1 2.9zM276.8 156.2l3.5 2-3.5 2z"/>
<path d="M264.8 170.1l3.5-.6v1.1zM273.3 169.5l3.5 .6-3.5 .5zM42.1 189.6h1.2l-.6 3.5zM250 193.1l.6 3.5h-1.1zM249.5 183.6h1.1l-.6 3.5zM264.9 192.2l2.9-2.1-2.1 2.9zM270.8 193.1l3.5 .7-.4 1.1zM110.9 209.3l4.9 .8-4.9 .7zM260 204l3 1.8-.8 .9zM273.3 210.1l3.5 .8-3.5 .3zM108.7 251.3l3.6-.6v1.2zM115.8 252.5l3.5-.4-.1 1.1z"/>
<path d="M119.2 250.7l3.6 .6-3.6 .6zM63.9 304.4l.7 3.4-1.1 .1zM68.7 327.5l1-.6 1.2 3.4zM70.9 330.3l2.3 2.7-1 .6zM160.6 330.3l-1.3 3.3-1-.6zM161.8 326.9l1 .6-2.2 2.8z"/>
</g>
<g font-size="6">
<text x="512.1" y="405.2">P23Y5B079019</text>
<text x="559.4" y="405.2">01</text>
</g>
<g font-size="5.7">
<text x="216.1" y="27.9">0.02 A</text>
<text x="274.7" y="40.5">+0.030</text>
<text x="279.6" y="45.1">0</text>
<text x="331" y="47.7">0.02 A</text>
<text x="95.8" y="51.8">B</text>
<text x="160.3" y="57.4">LASER</text>
<text x="183.5" y="57.4">ENGRAVING</text>
<text x="80" y="77">26.55</text>
<text x="106.7" y="77">26.89</text>
<text x="69.2" y="78.7" transform="rotate(-90 69.2 78.7)">6.32</text>
<text x="212.4" y="83.5" transform="rotate(-90 212.4 83.5)">-0.1</text>
<text x="279.1" y="81.2">+0.1</text>
<text x="284.1" y="85.7">0</text>
<text x="51.8" y="94.6" transform="rotate(-90 51.8 94.6)">55</text>
<text x="134" y="91" transform="rotate(-34 134 91)">R 2</text>
<text x="136.5" y="95.6" transform="rotate(-34 136.5 95.6)">TYP</text>
<text x="217" y="92.1" transform="rotate(-90 217 92.1)">34-0.2</text>
<text x="333.3" y="102.5" transform="rotate(-90 333.3 102.5)">55±0.1</text>
<text x="101.2" y="110.1" transform="rotate(-90 101.2 110.1)">14</text>
<text x="106.4" y="111.7" transform="rotate(-90 106.4 111.7)">TYP</text>
<text x="69.2" y="115" transform="rotate(-90 69.2 115)">24.35</text>
<text x="60.7" y="125.3">A</text>
<text x="170.6" y="125.3">A</text>
<text x="217" y="129.4" transform="rotate(-90 217 129.4)">4</text>
<text x="101.2" y="135.2" transform="rotate(-90 101.2 135.2)">5</text>
<text x="245.8" y="136.7" transform="rotate(-46 245.8 136.7)">R 0.5</text>
<text x="41.8" y="142" transform="rotate(-90 41.8 142)">130±0.1</text>
<text x="106.4" y="138.8" transform="rotate(-90 106.4 138.8)">TYP</text>
<text x="290.9" y="160">A</text>
<text x="503.5" y="157.5">SCALE/ÉCHELLE</text>
<text x="560" y="157.5">1:1</text>
<text x="341.2" y="164.6">-0.006</text>
<text x="341.2" y="169.2">-0.017</text>
<text x="249.2" y="192.1" transform="rotate(-90 249.2 192.1)">6</text>
<text x="298.2" y="201.8">TIP</text>
<text x="311.6" y="201.8">SHOULD</text>
<text x="340.4" y="201.8">BE</text>
<text x="352.4" y="201.8">SHARP</text>
<text x="376.8" y="201.8">POINTED</text>
<text x="82.2" y="204.3">SCALE/ÉCHELLE</text>
<text x="138.8" y="204.3">1:1</text>
<text x="263.3" y="206.4" transform="rotate(22 263.3 206.4)">45°</text>
<text x="95.8" y="211.8">B</text>
<text x="220.5" y="210.7">0.05 A</text>
<text x="248.6" y="227.6">SECTION</text>
<text x="279.6" y="227.6">B-B</text>
<text x="305.9" y="224">NOTE</text>
<text x="326.1" y="224">:-(English)</text>
<text x="237.3" y="232.8">SCALE/ÉCHELLE</text>
<text x="293.8" y="232.8">1:1</text>
<text x="305.9" y="229.2">DEBURR</text>
<text x="334.3" y="229.2">ALL</text>
<text x="349.2" y="229.2">UNSPECIFIED</text>
<text x="393.4" y="229.2">HOLES</text>
<text x="417.5" y="229.2">AND</text>
<text x="434.2" y="229.2">SHARP</text>
<text x="458.6" y="229.2">EDGES.</text>
<text x="305.9" y="239.7">NOTE</text>
<text x="326.1" y="239.7">:-(French)</text>
<text x="305.9" y="245">ÉBAVUREZ</text>
<text x="341.9" y="245">TOUS</text>
<text x="362.2" y="245">LES</text>
<text x="377.5" y="245">TROUS</text>
<text x="401.8" y="245">NON</text>
<text x="419.2" y="245">SPÉCIFIÉS</text>
<text x="454.2" y="245">ET</text>
<text x="465.6" y="245">LES</text>
<text x="481" y="245">BORDS</text>
<text x="505.6" y="245">TRANCHANTS.</text>
<text x="92.2" y="250.4">14</text>
<text x="90.6" y="255.7">TYP</text>
<text x="157.9" y="271.9" transform="rotate(60 157.9 271.9)">120°</text>
<text x="65.2" y="312.7" transform="rotate(75 65.2 312.7)">30°</text>
<text x="237.5" y="317.8">NOTE</text>
<text x="257.7" y="317.8">:</text>
<text x="264.1" y="317.8">(English)</text>
<text x="237.5" y="323">#</text>
<text x="246.1" y="323">MATERIAL:</text>
<text x="281.5" y="323">20mNcR5</text>
<text x="237.5" y="328.3">#</text>
<text x="246.1" y="328.3">FINISH:</text>
<text x="272.4" y="328.3">I.Z.B.P.</text>
<text x="299.3" y="328.3">(TRIVALENT)</text>
<text x="237.5" y="333.5">#</text>
<text x="246.1" y="333.5">MACHINING:</text>
<text x="237.5" y="338.8">#</text>
<text x="246.1" y="338.8">WEIGHT(Kg</text>
<text x="284" y="338.8">):</text>
<text x="293.3" y="338.8">0.61</text>
<text x="311.6" y="338.8">kg</text>
<text x="237.5" y="349.3">NOTE</text>
<text x="257.7" y="349.3">:-(French)</text>
<text x="108.7" y="355.3">120°</text>
<text x="237.5" y="354.5">#</text>
<text x="237.5" y="359.8">#</text>
<text x="246.1" y="359.8">FINITION</text>
<text x="246.1" y="354.5">MATÉRIEL</text>
<text x="275.8" y="359.8">:</text>
<text x="279.2" y="354.5">:</text>
<text x="285.6" y="354.5">20mNcR5</text>
<text x="286.4" y="359.8">I.Z.B.P.</text>
<text x="313.3" y="359.8">(TRIVALENT)</text>
<text x="237.5" y="365">#</text>
<text x="246.1" y="365">MACHINES</text>
<text x="281.5" y="365">:</text>
<text x="237.5" y="370.3">#</text>
<text x="246.1" y="370.3">POIDS</text>
<text x="268.5" y="370.3">(Kg):</text>
<text x="288.8" y="370.3">0.61</text>
<text x="307.1" y="370.3">kg</text>
<text x="91.6" y="376.3">SECTION</text>
<text x="122.6" y="376.3">A-A</text>
<text x="80.3" y="381.5">SCALE/ÉCHELLE</text>
<text x="136.8" y="381.5">1:1</text>
</g>
<text font-size="5.6" x="470.5" y="365.5">WIPRO PARI GROUP</text>
<g font-size="5.4">
<text x="209.8" y="27.9">n</text>
<text x="264.5" y="33.8">O80</text>
<text x="109.5" y="39.2">O80</text>
<text x="241.4" y="45.1">O74.5 H7</text>
<text x="324.3" y="47.7">a</text>
<text x="265.8" y="85.7">O63</text>
<text x="314.5" y="169.2">O12 g6</text>
<text x="213.9" y="210.7">^</text>
</g>
<g font-size="4.9">
<text x="30" y="6.9">1</text>
<text x="76.7" y="6.9">2</text>
<text x="127" y="6.9">3</text>
<text x="176.5" y="6.9">4</text>
<text x="226.7" y="6.9">5</text>
<text x="275.4" y="6.9">6</text>
<text x="326.4" y="6.9">7</text>
<text x="375" y="6.9">8</text>
<text x="425.8" y="6.9">9</text>
<text x="473.9" y="7.3">10</text>
<text x="524.3" y="6.9">11</text>
<text x="570.2" y="6.9">12</text>
<text x="13.6" y="35.1">H</text>
<text x="587.6" y="35.1">H</text>
<text x="13.2" y="87.5">G</text>
<text x="587.2" y="87.5">G</text>
<text x="13.2" y="137">F</text>
<text x="587.2" y="137">F</text>
<text x="13.2" y="187.6">E</text>
<text x="587.2" y="187.6">E</text>
<text x="13.2" y="237">D</text>
<text x="587.2" y="237">D</text>
<text x="13.4" y="287.1">C</text>
<text x="587.4" y="287.1">C</text>
<text x="13.4" y="336.2">B</text>
<text x="587.4" y="336.2">B</text>
<text x="13.4" y="389.3">A</text>
<text x="587.4" y="389.3">A</text>
<text x="30" y="416.9">1</text>
<text x="76.7" y="416.9">2</text>
<text x="127" y="416.9">3</text>
<text x="176.5" y="416.9">4</text>
<text x="226.7" y="416.9">5</text>
<text x="275.4" y="416.9">6</text>
<text x="326.4" y="416.9">7</text>
<text x="375" y="416.9">8</text>
<text x="425.8" y="416.9">9</text>
<text x="473.9" y="417.3">10</text>
<text x="524.3" y="416.9">11</text>
<text x="570.2" y="416.9">12</text>
</g>
<g font-size="4.2">
<text x="423.7" y="14.3">NOTE : STANDARD FASTENER TORQUE AS PER STD-DES-01-00</text>
<text x="553.8" y="14">FR-DES-006-00</text>
<text x="21.1" y="404.3">NOTE FOR WIPRO PARI DESIGN -REF. ONLY</text>
<text x="44.5" y="408.8">WEAR DETAILS : N.A.</text>
</g>
<g font-size="3.9">
<text x="221.7" y="269.6">HEAT</text>
<text x="235.2" y="269.6">TREATMENT</text>
<text x="262" y="269.6">NOTE</text>
<text x="278.8" y="269.6">:-</text>
<text x="221.7" y="273.2">1)</text>
<text x="229.2" y="273.2">TO</text>
<text x="237.4" y="273.2">BE</text>
<text x="245.6" y="273.2">CASE</text>
<text x="259.4" y="273.2">HARDENED</text>
<text x="284.7" y="273.2">UPTO</text>
<text x="298.6" y="273.2">56~60</text>
<text x="316" y="273.2">HRC.</text>
<text x="221.7" y="276.8">2)</text>
<text x="221.7" y="280.4">3)</text>
<text x="229.2" y="280.4">THREADS</text>
<text x="229.2" y="276.8">CASE</text>
<text x="243" y="276.8">DEPTH</text>
<text x="251" y="280.4">TO</text>
<text x="259.2" y="280.4">BE</text>
<text x="259.4" y="276.8">0.8~1.2mm.</text>
<text x="267.4" y="280.4">KEEP</text>
<text x="281.1" y="280.4">SOFT.</text>
<text x="221.7" y="284">4)</text>
<text x="229.2" y="284">RETAPPING</text>
<text x="233.2" y="287.6">AT</text>
<text x="241" y="287.6">SUPPLIER</text>
<text x="255" y="284">TO</text>
<text x="263.2" y="284">BE</text>
<text x="263.9" y="287.6">END.(</text>
<text x="271.4" y="284">DONE</text>
<text x="278.8" y="287.6">IF</text>
<text x="285.4" y="287.6">APPLICABLE</text>
<text x="285.8" y="284">AFTER</text>
<text x="301.5" y="284">SURFACE</text>
<text x="313.2" y="287.6">)</text>
<text x="323.4" y="284">TREATMENT</text>
<text x="400" y="357.1">REVISION</text>
<text x="455.9" y="357.1">DESCRIPTION</text>
<text x="526.4" y="357.1">DATE</text>
<text x="540" y="357.1">DRN.BY</text>
<text x="357.8" y="383.3">RESERVED</text>
<text x="382.3" y="383.3">SPACE</text>
<text x="357.8" y="388.9">FOR</text>
<text x="357.8" y="394.5">CONTROLLED</text>
<text x="387.8" y="394.5">COPY</text>
<text x="357.8" y="400">STAMP</text>
</g>
<text font-size="3.6" x="475.1" y="376.1">DOLLY MTG ALIGNMENT PIN</text>
<text font-size="3.5" x="402.4" y="373.3">www.wipropari.com</text>
<g font-size="3.1">
<text x="565.1" y="353.5">LIMITS</text>
<text x="562" y="371.7">DRAWING TYPE</text>
<text x="437" y="372.3">DESCRIPTION</text>
<text x="436.5" y="380.8">SURFACE AREA</text>
<text x="453.3" y="380.8">SURFACE TREATMENT</text>
<text x="489.7" y="380.8">MACHINING</text>
<text x="509.5" y="380.8">DESIGN UNIT</text>
<text x="530.6" y="380.8">DESIGN UNIT CD.</text>
<text x="558" y="380.6">TEAM NO.</text>
<text x="570.3" y="380.7">SHEET SIZE</text>
<text x="575.6" y="386.1">A2</text>
<text x="436.4" y="391.1">REFERENCE DWG.</text>
<text x="437.8" y="395.5">DRN.BY</text>
<text x="451.4" y="395.4">CHKD.BY</text>
<text x="466.6" y="395.5">APPD.BY</text>
<text x="486.7" y="395.4">MATERIAL</text>
<text x="488.9" y="390.9">PART CLASS.</text>
<text x="515.6" y="390.9">HEAT TREATMENT</text>
<text x="519.6" y="395.9">DRG./PART CODE</text>
<text x="558.9" y="395.5">REV.</text>
<text x="571.4" y="395.6">SCALE</text>
<text x="484.3" y="404.2">NET WEIGHT-Kg</text>
<text x="571.4" y="404.7">SHEET</text>
</g>
<text font-size="3" x="579.5" y="230.1">°</text>
<g font-size="2.8">
<text x="309" y="167.1">1</text>
<text x="299.1" y="332.1">3.2</text>
<text x="404.9" y="351.5">1</text>
<text x="560.4" y="357.7">Gen Tol.: IS 2102</text>
<text x="306.7" y="363.6">3.2</text>
<text x="399.1" y="376.6">1.ALL DIMENSIONS ARE</text>
<text x="399" y="382.7">2.DO NOT SCALE</text>
<text x="399" y="388.7">3.IF IN DOUBT ,</text>
<text x="399" y="395.4">LOCATION :</text>
<text x="420.5" y="396">PUNE</text>
<text x="404.2" y="402">ALL RIGHTS OF REPRODUCTION &amp;</text>
<text x="437" y="401.2">03006810</text>
<text x="451.3" y="401.2">03004785</text>
<text x="466.3" y="401.2">03002882</text>
<text x="404.7" y="405.4">DISTRIBUTION ARE RESERVED</text>
</g>
<g font-size="2.7">
<text x="564.6" y="376.2">MACHINING</text>
<text x="399.9" y="379.7">IN mm</text>
<text x="399.7" y="385.7">DRAWING.</text>
<text x="436.9" y="385.4">59.12 in^2</text>
<text x="471.4" y="385.5">#</text>
<text x="498.9" y="385">#</text>
<text x="513.6" y="385.3">WPES</text>
<text x="537.3" y="385.1">0300</text>
<text x="559.7" y="385.1">PL-02</text>
<text x="399.7" y="391.8">ASK TEAM MEMBER</text>
<text x="508.7" y="391.2">B</text>
<text x="555.2" y="391.1">REF NOTE</text>
<text x="493.4" y="399.5">#</text>
<text x="573.6" y="399.7">1 :</text>
<text x="400.1" y="402.5">C</text>
<text x="436.6" y="408.7">24/07/2024</text>
<text x="450.9" y="408.8">24/07/2024</text>
<text x="466" y="408.9">24/07/2024</text>
<text x="489.6" y="408.5">0.61 kg</text>
<text x="571.4" y="408.7">1 OF 1</text>
</g>
<g font-size="2.5">
<text x="554.9" y="218.3">DEBURR AND REMOVE SHARP</text>
<text x="555.2" y="221">EDGES UNLESS SHARP EDGE</text>
<text x="556.1" y="227.1">UNSP.RADII</text>
<text x="556.8" y="223.8">REQUIREMENT SPECIFIED</text>
<text x="571.4" y="226.9">UNSP.CHF.</text>
<text x="559.2" y="229.9">0.5 R</text>
<text x="572.3" y="230.1">0.5 X 45</text>
<text x="559.8" y="238">UP TO 10</text>
<text x="576.1" y="238.1">±1.5°</text>
<text x="558.5" y="242.2">10 UP TO 50</text>
<text x="575.5" y="242.3">±0°50'</text>
<text x="557.4" y="250.7">120 UP TO 400</text>
<text x="557.9" y="246.5">50 UP TO 120</text>
<text x="575.5" y="250.7">±0°15'</text>
<text x="575.5" y="246.5">±0°25'</text>
<text x="558.7" y="259.4">0.5 UP TO 3</text>
<text x="559.5" y="263.7">3 UP TO 6</text>
<text x="576.6" y="263.6">±0.2</text>
<text x="576.6" y="259.4">±0.1</text>
<text x="559" y="267.9">6 UP TO 30</text>
<text x="576.6" y="267.9">±0.5</text>
<text x="557.8" y="272.2">30 UP TO 120</text>
<text x="576.6" y="272.2">±0.8</text>
<text x="556.9" y="280.7">315 UP TO 1000</text>
<text x="557.3" y="276.4">120 UP TO 315</text>
<text x="576.6" y="276.4">±1.2</text>
<text x="577.7" y="280.7">±2</text>
<text x="556.4" y="284.9">1000 UP TO 2000</text>
<text x="577.6" y="284.9">±3</text>
<text x="558.9" y="289.2">OVER 2000</text>
<text x="577.7" y="289.3">±4</text>
<text x="560" y="297.9">UP TO 10</text>
<text x="577.1" y="297.9">±1°</text>
<text x="558.5" y="302.1">10 UP TO 50</text>
<text x="575.5" y="302.1">±0°30'</text>
<text x="557.4" y="310.6">120 UP TO 400</text>
<text x="558.2" y="306.3">50 UP TO 120</text>
<text x="575.5" y="310.6">±0°10'</text>
<text x="575.5" y="306.4">±0°20'</text>
<text x="558.8" y="319.2">0.5 UP TO 3</text>
<text x="559.4" y="323.4">3 UP TO 6</text>
<text x="576.6" y="319.2">±0.1</text>
<text x="576.6" y="323.5">±0.1</text>
<text x="558.9" y="327.7">6 UP TO 30</text>
<text x="576.7" y="327.7">±0.2</text>
<text x="557.8" y="332">30 UP TO 120</text>
<text x="576.6" y="332">±0.3</text>
<text x="556.8" y="340.5">315 UP TO 1000</text>
<text x="557.3" y="336.3">120 UP TO 315</text>
<text x="576.6" y="336.3">±0.5</text>
<text x="576.6" y="340.5">±0.8</text>
<text x="415.2" y="346.4">.</text>
<text x="530.3" y="346.5">.</text>
<text x="545.9" y="346.4">.</text>
<text x="556.2" y="344.7">1000 UP TO 2000</text>
<text x="576.6" y="344.7">±1.2</text>
<text x="415.2" y="351.5">DIMENSION ADDED</text>
<text x="524.1" y="351.3">24/07/2024</text>
<text x="540.6" y="351.4">03006810</text>
<text x="558.9" y="349">OVER 2000</text>
<text x="577.6" y="349">±2</text>
</g>
<g font-size="2.4">
<text x="7.7" y="382.7" transform="rotate(-90 7.7 382.7)">Uploading\2022-23\P23Y5\P23Y5B079019.dft</text>
<text x="7.7" y="409.8" transform="rotate(-90 7.7 409.8)">\\srv01043\ExDM</text>
</g>
<g font-size="2.1">
<text x="558.5" y="232.4">UNSPECIFIED TOL.(FAB)</text>
<text x="559.5" y="234.7">FOR ANGULAR IN mm.</text>
<text x="558.6" y="253.9">UNSPECIFIED TOL.(FAB)</text>
<text x="560.7" y="256.3">FOR LINEAR IN mm.</text>
<text x="558.7" y="292.3">UNSPECIFIED TOL.(M/C)</text>
<text x="559.6" y="294.7">FOR ANGULAR IN mm.</text>
<text x="558.7" y="313.7">UNSPECIFIED TOL.(M/C)</text>
<text x="560.6" y="316.1">FOR LINEAR IN mm.</text>
</g>
</svg>
